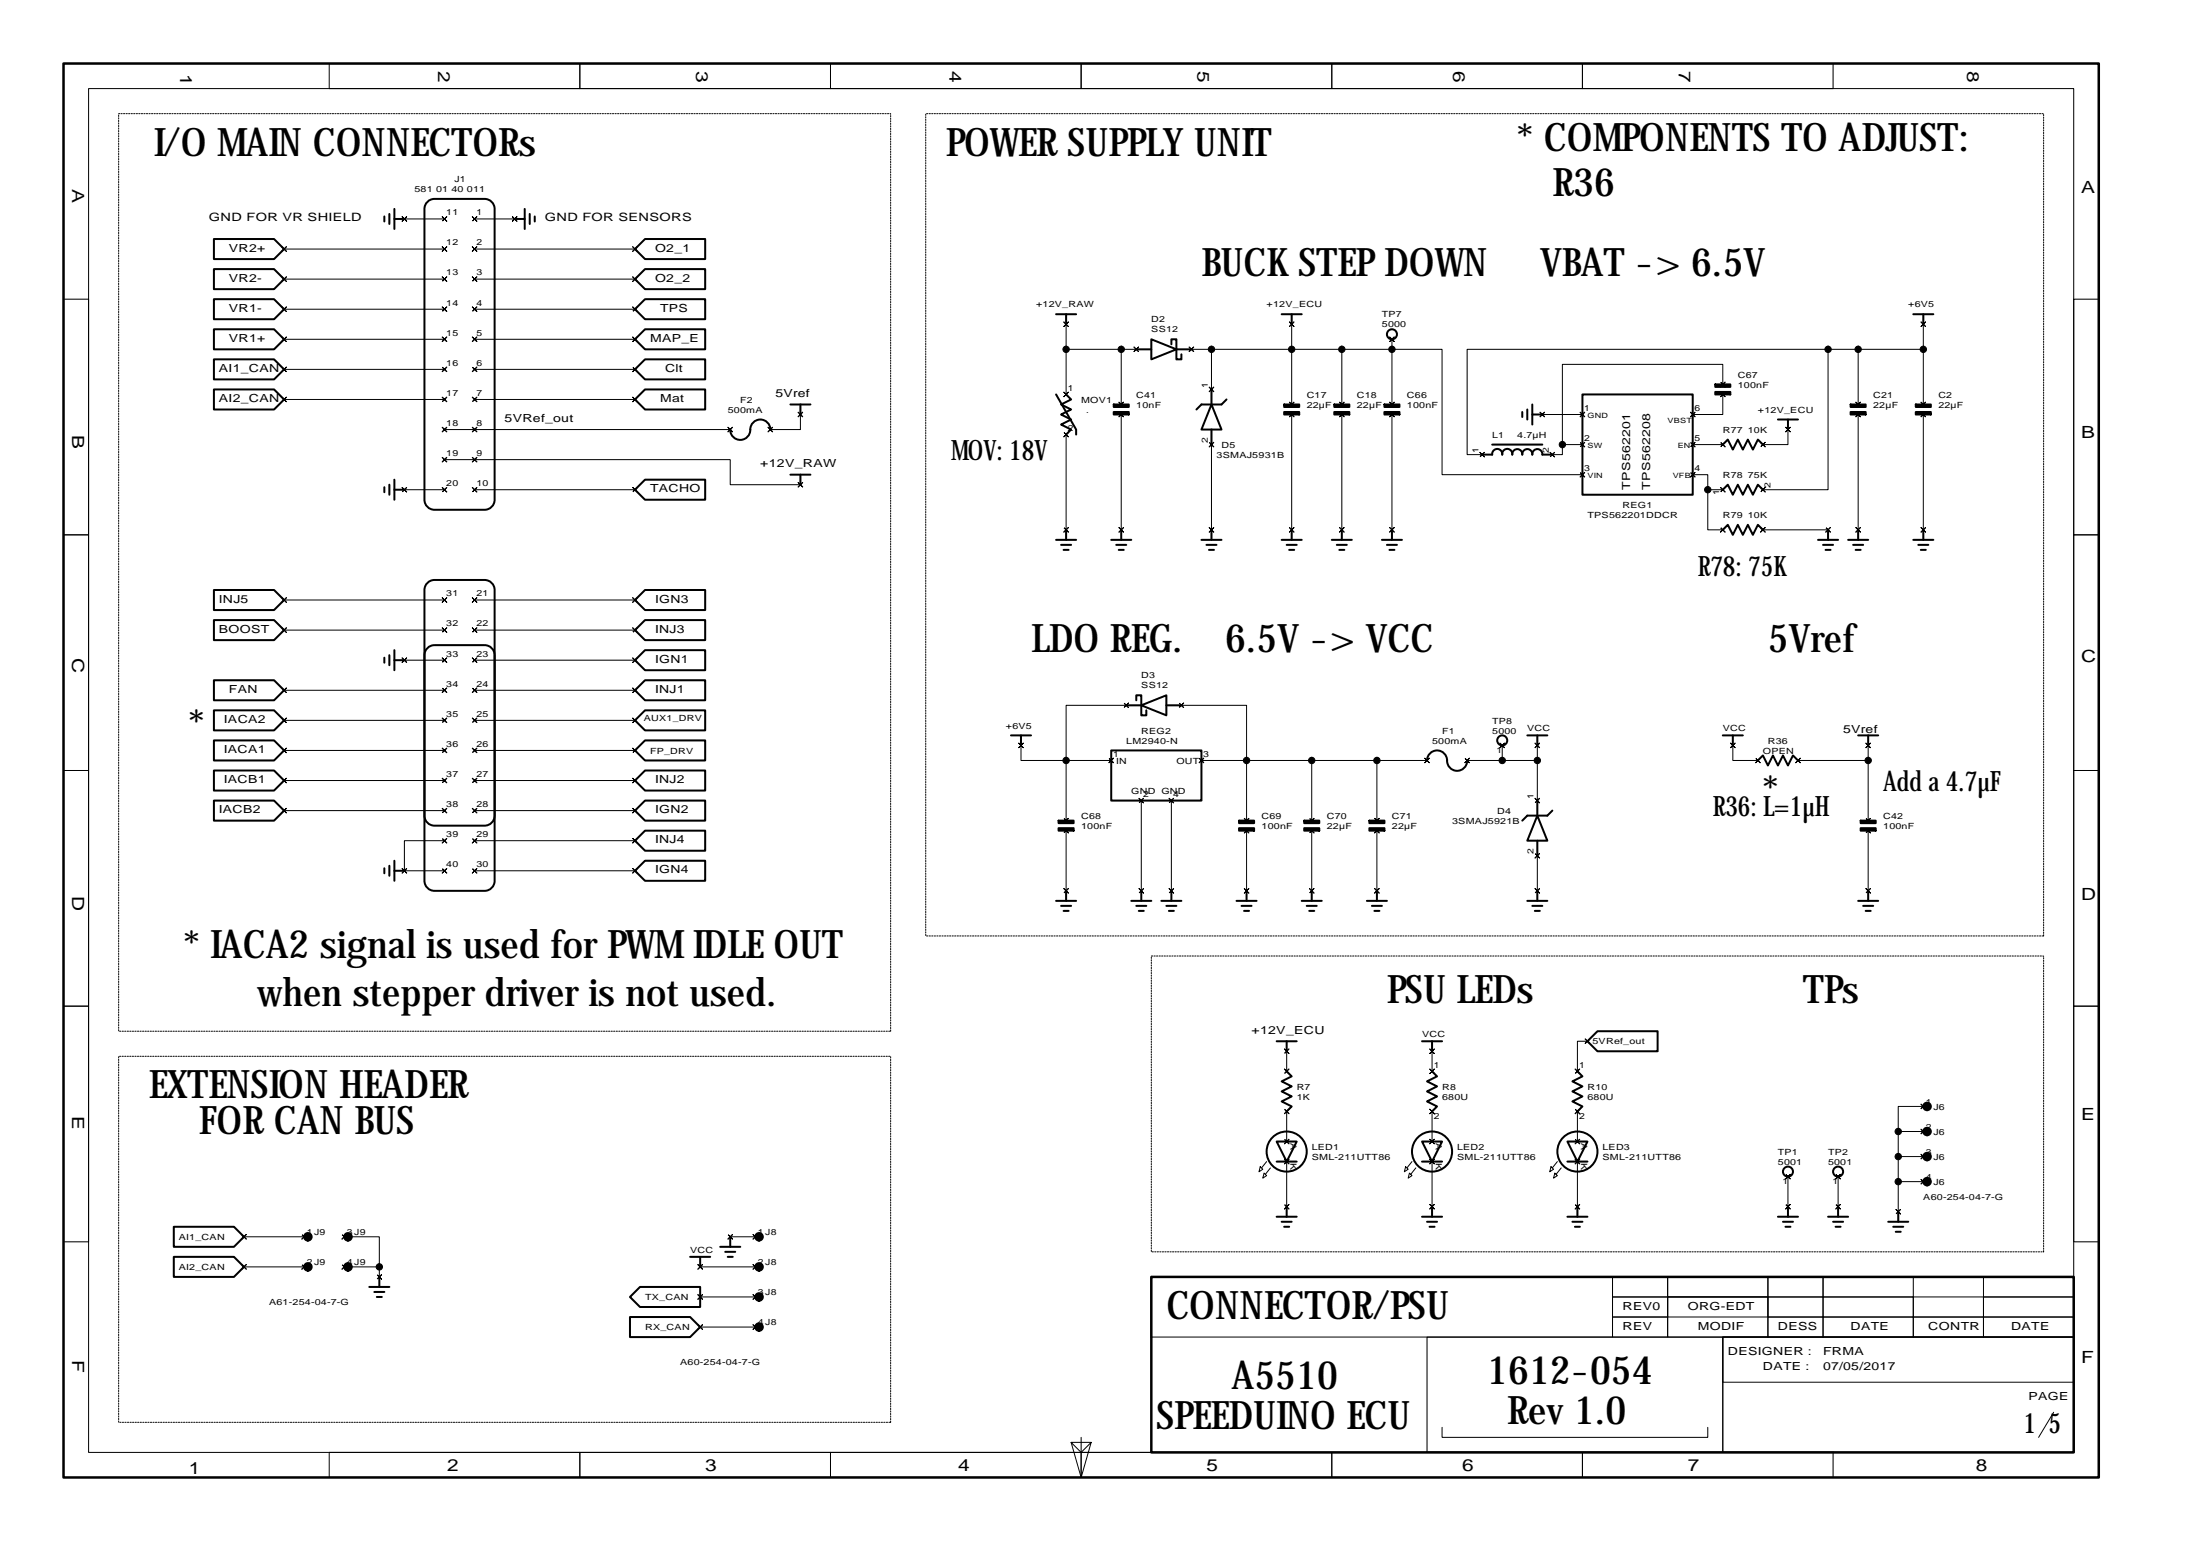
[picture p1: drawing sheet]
<svg xmlns="http://www.w3.org/2000/svg" width="439mm" height="307mm" viewBox="0 0 439 307" stroke-linecap="round" stroke-linejoin="round" font-family="sans-serif">
<g fill="none" stroke="#000" stroke-width=".2">
<path d="M17.7 17.7h396v272h-396zM65.7 12.7h50v5h-50zM115.7 12.7h50v5h-50zM165.7 12.7h50v5h-50zM215.7 12.7h50v5h-50zM265.7 12.7h50v5h-50zM315.7 12.7h50v5h-50zM12.7 59.7h5v47h-5zM56.2 55.2l.5 .5 .4-.5-.4 .5 .4 .4-.4-.4-.5 .4 .5-.4zM56.2 49.2l.5 .5 .4-.5-.4 .5 .4 .4-.4-.4-.5 .4 .5-.4zM56.7 55.7h32M56.7 49.7h32"/>
<path d="M80.2 43.2l.5 .5 .4-.5-.4 .5 .4 .4-.4-.4-.5 .4 .5-.4zM80.7 43.7h8M88.2 43.2l.5 .5 .4-.5-.4 .5 .4 .4-.4-.4-.5 .4 .5-.4zM88.2 49.2l.5 .5 .4-.5-.4 .5 .4 .4-.4-.4-.5 .4 .5-.4zM88.2 55.2l.5 .5 .4-.5-.4 .5 .4 .4-.4-.4-.5 .4 .5-.4zM94.2 43.2l.5 .5 .4-.5-.4 .5 .4 .4-.4-.4-.5 .4 .5-.4zM94.2 49.2l.5 .5 .4-.5-.4 .5 .4 .4-.4-.4-.5 .4 .5-.4zM94.2 55.2l.5 .5 .4-.5-.4 .5 .4 .4-.4-.4-.5 .4 .5-.4zM94.7 43.7h8M94.7 55.7h32M94.7 49.7h32M102.2 43.2l.5 .5 .4-.5-.4 .5 .4 .4-.4-.4-.5 .4 .5-.4z"/>
<path d="M126.2 49.2l.5 .5 .4-.5-.4 .5 .4 .4-.4-.4-.5 .4 .5-.4zM126.2 55.2l.5 .5 .4-.5-.4 .5 .4 .4-.4-.4-.5 .4 .5-.4zM413.7 59.7h5v47h-5zM56.2 73.2l.5 .5 .4-.5-.4 .5 .4 .4-.4-.4-.5 .4 .5-.4zM56.2 61.2l.5 .5 .4-.5-.4 .5 .4 .4-.4-.4-.5 .4 .5-.4zM56.2 67.2l.5 .5 .4-.5-.4 .5 .4 .4-.4-.4-.5 .4 .5-.4zM56.2 79.2l.5 .5 .4-.5-.4 .5 .4 .4-.4-.4-.5 .4 .5-.4zM56.7 79.7h32M56.7 73.7h32M56.7 61.7h32M56.7 67.7h32M88.2 61.2l.5 .5 .4-.5-.4 .5 .4 .4-.4-.4-.5 .4 .5-.4z"/>
<path d="M88.2 67.2l.5 .5 .4-.5-.4 .5 .4 .4-.4-.4-.5 .4 .5-.4zM88.2 73.2l.5 .5 .4-.5-.4 .5 .4 .4-.4-.4-.5 .4 .5-.4zM88.2 79.2l.5 .5 .4-.5-.4 .5 .4 .4-.4-.4-.5 .4 .5-.4zM94.2 61.2l.5 .5 .4-.5-.4 .5 .4 .4-.4-.4-.5 .4 .5-.4zM94.2 67.2l.5 .5 .4-.5-.4 .5 .4 .4-.4-.4-.5 .4 .5-.4zM94.2 73.2l.5 .5 .4-.5-.4 .5 .4 .4-.4-.4-.5 .4 .5-.4zM94.2 79.2l.5 .5 .4-.5-.4 .5 .4 .4-.4-.4-.5 .4 .5-.4zM94.7 79.7h32M94.7 73.7h32M94.7 61.7h32M94.7 67.7h32M126.2 61.2l.5 .5 .4-.5-.4 .5 .4 .4-.4-.4-.5 .4 .5-.4z"/>
<path d="M126.2 67.2l.5 .5 .4-.5-.4 .5 .4 .4-.4-.4-.5 .4 .5-.4zM126.2 73.2l.5 .5 .4-.5-.4 .5 .4 .4-.4-.4-.5 .4 .5-.4zM126.2 79.2l.5 .5 .4-.5-.4 .5 .4 .4-.4-.4-.5 .4 .5-.4zM212.2 64.2l.5 .5 .4-.5-.4 .5 .4 .4-.4-.4-.5 .4 .5-.4zM212.2 78.2l.5 .5 .4-.5-.4 .5 .4 .4-.4-.4-.5 .4 .5-.4zM212.7 64.7v14M212.7 69.7h14M223.7 69.7v11M226.2 69.2l.5 .5 .4-.5-.4 .5 .4 .4-.4-.4-.5 .4 .5-.4zM237.2 69.2l.5 .5 .4-.5-.4 .5 .4 .4-.4-.4-.5 .4 .5-.4zM237.7 69.7h50v25h28M241.2 77.2l.5 .5 .4-.5-.4 .5 .4 .4-.4-.4-.5 .4 .5-.4z"/>
<path d="M241.7 69.7v8M257.2 64.2l.5 .5 .4-.5-.4 .5 .4 .4-.4-.4-.5 .4 .5-.4zM257.7 64.7v16M267.7 69.7v11M277.2 67.2l.5 .5 .4-.5-.4 .5 .4 .4-.4-.4-.5 .4 .5-.4zM277.7 67.7v13M343.2 76.2l.5 .5 .4-.5-.4 .5 .4 .4-.4-.4-.5 .4 .5-.4zM343.2 78.2l.5 .5 .4-.5-.4 .5 .4 .4-.4-.4-.5 .4 .5-.4zM343.7 76.7v-4h-32v16M343.7 78.7v4h-6M364.7 69.7h-72v21h3M364.7 69.7v28h-13"/>
<path d="M364.7 69.7h19M370.7 69.7v11M383.2 64.2l.5 .5 .4-.5-.4 .5 .4 .4-.4-.4-.5 .4 .5-.4zM383.7 64.7v16M80.2 97.2l.5 .5 .4-.5-.4 .5 .4 .4-.4-.4-.5 .4 .5-.4zM80.7 97.7h8M88.2 85.2l.5 .5 .4-.5-.4 .5 .4 .4-.4-.4-.5 .4 .5-.4zM88.2 91.2l.5 .5 .4-.5-.4 .5 .4 .4-.4-.4-.5 .4 .5-.4zM88.2 97.2l.5 .5 .4-.5-.4 .5 .4 .4-.4-.4-.5 .4 .5-.4zM88.7 91.7h57v5h14M88.7 85.7h57M94.2 85.2l.5 .5 .4-.5-.4 .5 .4 .4-.4-.4-.5 .4 .5-.4z"/>
<path d="M94.2 91.2l.5 .5 .4-.5-.4 .5 .4 .4-.4-.4-.5 .4 .5-.4zM94.2 97.2l.5 .5 .4-.5-.4 .5 .4 .4-.4-.4-.5 .4 .5-.4zM94.7 97.7h32M126.2 97.2l.5 .5 .4-.5-.4 .5 .4 .4-.4-.4-.5 .4 .5-.4zM145.2 85.2l.5 .5 .4-.5-.4 .5 .4 .4-.4-.4-.5 .4 .5-.4zM153.2 85.2l.5 .5 .4-.5-.4 .5 .4 .4-.4-.4-.5 .4 .5-.4zM159.2 96.2l.5 .5 .4-.5-.4 .5 .4 .4-.4-.4-.5 .4 .5-.4zM159.2 82.2l.5 .5 .4-.5-.4 .5 .4 .4-.4-.4-.5 .4 .5-.4zM159.7 82.7v3h-6M212.2 86.2l.5 .5 .4-.5-.4 .5 .4 .4-.4-.4-.5 .4 .5-.4zM212.7 86.7v19M223.2 80.2l.5 .5 .4-.5-.4 .5 .4 .4-.4-.4-.5 .4 .5-.4z"/>
<path d="M223.2 82.2l.5 .5 .4-.5-.4 .5 .4 .4-.4-.4-.5 .4 .5-.4zM223.7 82.7v23M241.2 88.2l.5 .5 .4-.5-.4 .5 .4 .4-.4-.4-.5 .4 .5-.4zM241.7 88.7v17M257.2 80.2l.5 .5 .4-.5-.4 .5 .4 .4-.4-.4-.5 .4 .5-.4zM257.2 82.2l.5 .5 .4-.5-.4 .5 .4 .4-.4-.4-.5 .4 .5-.4zM257.7 82.7v23M267.2 80.2l.5 .5 .4-.5-.4 .5 .4 .4-.4-.4-.5 .4 .5-.4zM267.2 82.2l.5 .5 .4-.5-.4 .5 .4 .4-.4-.4-.5 .4 .5-.4zM267.7 82.7v23M277.2 80.2l.5 .5 .4-.5-.4 .5 .4 .4-.4-.4-.5 .4 .5-.4zM277.2 82.2l.5 .5 .4-.5-.4 .5 .4 .4-.4-.4-.5 .4 .5-.4z"/>
<path d="M277.7 82.7v23M295.2 90.2l.5 .5 .4-.5-.4 .5 .4 .4-.4-.4-.5 .4 .5-.4zM307.2 82.2l.5 .5 .4-.5-.4 .5 .4 .4-.4-.4-.5 .4 .5-.4zM307.7 82.7h8M309.2 90.2l.5 .5 .4-.5-.4 .5 .4 .4-.4-.4-.5 .4 .5-.4zM311.7 88.7v2h-2M311.7 88.7h4M315.2 82.2l.5 .5 .4-.5-.4 .5 .4 .4-.4-.4-.5 .4 .5-.4zM315.2 88.2l.5 .5 .4-.5-.4 .5 .4 .4-.4-.4-.5 .4 .5-.4zM315.2 94.2l.5 .5 .4-.5-.4 .5 .4 .4-.4-.4-.5 .4 .5-.4zM337.2 94.2l.5 .5 .4-.5-.4 .5 .4 .4-.4-.4-.5 .4 .5-.4zM337.2 88.2l.5 .5 .4-.5-.4 .5 .4 .4-.4-.4-.5 .4 .5-.4z"/>
<path d="M337.2 82.2l.5 .5 .4-.5-.4 .5 .4 .4-.4-.4-.5 .4 .5-.4zM337.7 94.7h3v3M337.7 88.7h6M340.7 97.7v8h3M340.7 97.7h3M343.2 88.2l.5 .5 .4-.5-.4 .5 .4 .4-.4-.4-.5 .4 .5-.4zM343.2 97.2l.5 .5 .4-.5-.4 .5 .4 .4-.4-.4-.5 .4 .5-.4zM351.2 88.2l.5 .5 .4-.5-.4 .5 .4 .4-.4-.4-.5 .4 .5-.4zM351.2 97.2l.5 .5 .4-.5-.4 .5 .4 .4-.4-.4-.5 .4 .5-.4zM356.2 85.2l.5 .5 .4-.5-.4 .5 .4 .4-.4-.4-.5 .4 .5-.4zM356.7 85.7v3h-5M370.2 80.2l.5 .5 .4-.5-.4 .5 .4 .4-.4-.4-.5 .4 .5-.4z"/>
<path d="M370.2 82.2l.5 .5 .4-.5-.4 .5 .4 .4-.4-.4-.5 .4 .5-.4zM370.7 82.7v23M383.2 80.2l.5 .5 .4-.5-.4 .5 .4 .4-.4-.4-.5 .4 .5-.4zM383.2 82.2l.5 .5 .4-.5-.4 .5 .4 .4-.4-.4-.5 .4 .5-.4zM383.7 82.7v23M12.7 106.7h5v47h-5zM56.2 119.2l.5 .5 .4-.5-.4 .5 .4 .4-.4-.4-.5 .4 .5-.4zM56.7 119.7h32M88.2 119.2l.5 .5 .4-.5-.4 .5 .4 .4-.4-.4-.5 .4 .5-.4zM94.2 119.2l.5 .5 .4-.5-.4 .5 .4 .4-.4-.4-.5 .4 .5-.4zM94.7 119.7h32M126.2 119.2l.5 .5 .4-.5-.4 .5 .4 .4-.4-.4-.5 .4 .5-.4z"/>
<path d="M212.2 105.2l.5 .5 .4-.5-.4 .5 .4 .4-.4-.4-.5 .4 .5-.4zM223.2 105.2l.5 .5 .4-.5-.4 .5 .4 .4-.4-.4-.5 .4 .5-.4zM241.2 105.2l.5 .5 .4-.5-.4 .5 .4 .4-.4-.4-.5 .4 .5-.4zM257.2 105.2l.5 .5 .4-.5-.4 .5 .4 .4-.4-.4-.5 .4 .5-.4zM267.2 105.2l.5 .5 .4-.5-.4 .5 .4 .4-.4-.4-.5 .4 .5-.4zM277.2 105.2l.5 .5 .4-.5-.4 .5 .4 .4-.4-.4-.5 .4 .5-.4zM343.2 105.2l.5 .5 .4-.5-.4 .5 .4 .4-.4-.4-.5 .4 .5-.4zM351.2 105.2l.5 .5 .4-.5-.4 .5 .4 .4-.4-.4-.5 .4 .5-.4zM351.7 105.7h13M364.2 105.2l.5 .5 .4-.5-.4 .5 .4 .4-.4-.4-.5 .4 .5-.4zM370.2 105.2l.5 .5 .4-.5-.4 .5 .4 .4-.4-.4-.5 .4 .5-.4zM383.2 105.2l.5 .5 .4-.5-.4 .5 .4 .4-.4-.4-.5 .4 .5-.4z"/>
<path d="M413.7 106.7h5v47h-5zM56.2 125.2l.5 .5 .4-.5-.4 .5 .4 .4-.4-.4-.5 .4 .5-.4zM56.2 137.2l.5 .5 .4-.5-.4 .5 .4 .4-.4-.4-.5 .4 .5-.4zM56.7 137.7h32M56.7 125.7h32M80.2 131.2l.5 .5 .4-.5-.4 .5 .4 .4-.4-.4-.5 .4 .5-.4zM80.7 131.7h8M88.2 125.2l.5 .5 .4-.5-.4 .5 .4 .4-.4-.4-.5 .4 .5-.4zM88.2 131.2l.5 .5 .4-.5-.4 .5 .4 .4-.4-.4-.5 .4 .5-.4zM88.2 137.2l.5 .5 .4-.5-.4 .5 .4 .4-.4-.4-.5 .4 .5-.4zM94.2 125.2l.5 .5 .4-.5-.4 .5 .4 .4-.4-.4-.5 .4 .5-.4zM94.2 131.2l.5 .5 .4-.5-.4 .5 .4 .4-.4-.4-.5 .4 .5-.4z"/>
<path d="M94.2 137.2l.5 .5 .4-.5-.4 .5 .4 .4-.4-.4-.5 .4 .5-.4zM94.7 137.7h32M94.7 125.7h32M94.7 131.7h32M126.2 125.2l.5 .5 .4-.5-.4 .5 .4 .4-.4-.4-.5 .4 .5-.4zM126.2 137.2l.5 .5 .4-.5-.4 .5 .4 .4-.4-.4-.5 .4 .5-.4zM126.2 131.2l.5 .5 .4-.5-.4 .5 .4 .4-.4-.4-.5 .4 .5-.4zM12.7 153.7h5v47h-5zM56.2 149.2l.5 .5 .4-.5-.4 .5 .4 .4-.4-.4-.5 .4 .5-.4zM56.2 143.2l.5 .5 .4-.5-.4 .5 .4 .4-.4-.4-.5 .4 .5-.4zM56.2 155.2l.5 .5 .4-.5-.4 .5 .4 .4-.4-.4-.5 .4 .5-.4zM56.7 155.7h32"/>
<path d="M56.7 149.7h32M56.7 143.7h32M88.2 143.2l.5 .5 .4-.5-.4 .5 .4 .4-.4-.4-.5 .4 .5-.4zM88.2 149.2l.5 .5 .4-.5-.4 .5 .4 .4-.4-.4-.5 .4 .5-.4zM88.2 155.2l.5 .5 .4-.5-.4 .5 .4 .4-.4-.4-.5 .4 .5-.4zM94.2 143.2l.5 .5 .4-.5-.4 .5 .4 .4-.4-.4-.5 .4 .5-.4zM94.2 149.2l.5 .5 .4-.5-.4 .5 .4 .4-.4-.4-.5 .4 .5-.4zM94.2 155.2l.5 .5 .4-.5-.4 .5 .4 .4-.4-.4-.5 .4 .5-.4zM94.7 155.7h32M94.7 149.7h32M94.7 143.7h32M126.2 143.2l.5 .5 .4-.5-.4 .5 .4 .4-.4-.4-.5 .4 .5-.4z"/>
<path d="M126.2 149.2l.5 .5 .4-.5-.4 .5 .4 .4-.4-.4-.5 .4 .5-.4zM126.2 155.2l.5 .5 .4-.5-.4 .5 .4 .4-.4-.4-.5 .4 .5-.4zM203.2 148.2l.5 .5 .4-.5-.4 .5 .4 .4-.4-.4-.5 .4 .5-.4zM203.7 148.7v3h9M212.7 151.7h9M212.7 151.7v12M221.2 151.2l.5 .5 .4-.5-.4 .5 .4 .4-.4-.4-.5 .4 .5-.4zM224.2 140.2l.5 .5 .4-.5-.4 .5 .4 .4-.4-.4-.5 .4 .5-.4zM224.7 140.7h-12v11M227.2 159.2l.5 .5 .4-.5-.4 .5 .4 .4-.4-.4-.5 .4 .5-.4zM227.7 159.7v18M233.2 159.2l.5 .5 .4-.5-.4 .5 .4 .4-.4-.4-.5 .4 .5-.4z"/>
<path d="M233.7 159.7v18M235.2 140.2l.5 .5 .4-.5-.4 .5 .4 .4-.4-.4-.5 .4 .5-.4zM235.7 140.7h13v23M239.2 151.2l.5 .5 .4-.5-.4 .5 .4 .4-.4-.4-.5 .4 .5-.4zM239.7 151.7h45M261.7 151.7v12M274.7 151.7v12M284.2 151.2l.5 .5 .4-.5-.4 .5 .4 .4-.4-.4-.5 .4 .5-.4zM292.2 151.2l.5 .5 .4-.5-.4 .5 .4 .4-.4-.4-.5 .4 .5-.4zM292.7 151.7h14M299.2 148.2l.5 .5 .4-.5-.4 .5 .4 .4-.4-.4-.5 .4 .5-.4zM299.7 148.7v3"/>
<path d="M306.2 148.2l.5 .5 .4-.5-.4 .5 .4 .4-.4-.4-.5 .4 .5-.4zM306.2 159.2l.5 .5 .4-.5-.4 .5 .4 .4-.4-.4-.5 .4 .5-.4zM306.7 148.7v11M345.2 148.2l.5 .5 .4-.5-.4 .5 .4 .4-.4-.4-.5 .4 .5-.4zM345.7 148.7v3h5M350.2 151.2l.5 .5 .4-.5-.4 .5 .4 .4-.4-.4-.5 .4 .5-.4zM358.2 151.2l.5 .5 .4-.5-.4 .5 .4 .4-.4-.4-.5 .4 .5-.4zM358.7 151.7h14M372.2 148.2l.5 .5 .4-.5-.4 .5 .4 .4-.4-.4-.5 .4 .5-.4zM372.7 148.7v15M413.7 153.7h5v47h-5zM56.2 161.2l.5 .5 .4-.5-.4 .5 .4 .4-.4-.4-.5 .4 .5-.4z"/>
<path d="M56.7 161.7h32M80.2 173.2l.5 .5 .4-.5-.4 .5 .4 .4-.4-.4-.5 .4 .5-.4zM88.2 161.2l.5 .5 .4-.5-.4 .5 .4 .4-.4-.4-.5 .4 .5-.4zM88.2 167.2l.5 .5 .4-.5-.4 .5 .4 .4-.4-.4-.5 .4 .5-.4zM88.2 173.2l.5 .5 .4-.5-.4 .5 .4 .4-.4-.4-.5 .4 .5-.4zM88.7 167.7h-8v6h8M94.2 161.2l.5 .5 .4-.5-.4 .5 .4 .4-.4-.4-.5 .4 .5-.4zM94.2 167.2l.5 .5 .4-.5-.4 .5 .4 .4-.4-.4-.5 .4 .5-.4zM94.2 173.2l.5 .5 .4-.5-.4 .5 .4 .4-.4-.4-.5 .4 .5-.4zM94.7 167.7h32M94.7 161.7h32M94.7 173.7h32"/>
<path d="M126.2 161.2l.5 .5 .4-.5-.4 .5 .4 .4-.4-.4-.5 .4 .5-.4zM126.2 167.2l.5 .5 .4-.5-.4 .5 .4 .4-.4-.4-.5 .4 .5-.4zM126.2 173.2l.5 .5 .4-.5-.4 .5 .4 .4-.4-.4-.5 .4 .5-.4zM212.2 177.2l.5 .5 .4-.5-.4 .5 .4 .4-.4-.4-.5 .4 .5-.4zM212.2 163.2l.5 .5 .4-.5-.4 .5 .4 .4-.4-.4-.5 .4 .5-.4zM212.2 165.2l.5 .5 .4-.5-.4 .5 .4 .4-.4-.4-.5 .4 .5-.4zM212.7 165.7v12M227.2 177.2l.5 .5 .4-.5-.4 .5 .4 .4-.4-.4-.5 .4 .5-.4zM233.2 177.2l.5 .5 .4-.5-.4 .5 .4 .4-.4-.4-.5 .4 .5-.4zM248.2 177.2l.5 .5 .4-.5-.4 .5 .4 .4-.4-.4-.5 .4 .5-.4zM248.2 163.2l.5 .5 .4-.5-.4 .5 .4 .4-.4-.4-.5 .4 .5-.4zM248.2 165.2l.5 .5 .4-.5-.4 .5 .4 .4-.4-.4-.5 .4 .5-.4z"/>
<path d="M248.7 165.7v12M261.2 177.2l.5 .5 .4-.5-.4 .5 .4 .4-.4-.4-.5 .4 .5-.4zM261.2 163.2l.5 .5 .4-.5-.4 .5 .4 .4-.4-.4-.5 .4 .5-.4zM261.2 165.2l.5 .5 .4-.5-.4 .5 .4 .4-.4-.4-.5 .4 .5-.4zM261.7 165.7v12M274.2 177.2l.5 .5 .4-.5-.4 .5 .4 .4-.4-.4-.5 .4 .5-.4zM274.2 163.2l.5 .5 .4-.5-.4 .5 .4 .4-.4-.4-.5 .4 .5-.4zM274.2 165.2l.5 .5 .4-.5-.4 .5 .4 .4-.4-.4-.5 .4 .5-.4zM274.7 165.7v12M306.2 177.2l.5 .5 .4-.5-.4 .5 .4 .4-.4-.4-.5 .4 .5-.4zM306.2 170.2l.5 .5 .4-.5-.4 .5 .4 .4-.4-.4-.5 .4 .5-.4zM306.7 170.7v7"/>
<path d="M372.2 177.2l.5 .5 .4-.5-.4 .5 .4 .4-.4-.4-.5 .4 .5-.4zM372.2 163.2l.5 .5 .4-.5-.4 .5 .4 .4-.4-.4-.5 .4 .5-.4zM372.2 165.2l.5 .5 .4-.5-.4 .5 .4 .4-.4-.4-.5 .4 .5-.4zM372.7 165.7v12M12.7 200.7h5v47h-5zM256.2 209.2l.5 .5 .4-.5-.4 .5 .4 .4-.4-.4-.5 .4 .5-.4zM256.2 213.2l.5 .5 .4-.5-.4 .5 .4 .4-.4-.4-.5 .4 .5-.4zM256.7 209.7v4M285.2 209.2l.5 .5 .4-.5-.4 .5 .4 .4-.4-.4-.5 .4 .5-.4zM285.2 213.2l.5 .5 .4-.5-.4 .5 .4 .4-.4-.4-.5 .4 .5-.4zM285.7 209.7v4M314.2 213.2l.5 .5 .4-.5-.4 .5 .4 .4-.4-.4-.5 .4 .5-.4z"/>
<path d="M316.2 207.2l.5 .5 .4-.5-.4 .5 .4 .4-.4-.4-.5 .4 .5-.4zM316.7 207.7h-2v6M413.7 200.7h5v47h-5zM251.4 232.7l.5 .5-.8 .5zM252.2 234l.5 .5-.8 .5zM252.7 231.7l-1 1.2M253.4 232.9l-1 1.3M256.2 231.2l.5 .5 .4-.5-.4 .5 .4 .4-.4-.4-.5 .4 .5-.4zM256.2 227.2l.5 .5 .4-.5-.4 .5 .4 .4-.4-.4-.5 .4 .5-.4zM256.2 221.2l.5 .5 .4-.5-.4 .5 .4 .4-.4-.4-.5 .4 .5-.4zM256.7 221.7v6M256.7 231.7v9"/>
<path d="M280.4 232.7l.5 .5-.8 .5zM281.2 234l.5 .5-.8 .5zM281.7 231.7l-1 1.2M282.4 232.9l-1 1.3M285.2 231.2l.5 .5 .4-.5-.4 .5 .4 .4-.4-.4-.5 .4 .5-.4zM285.2 227.2l.5 .5 .4-.5-.4 .5 .4 .4-.4-.4-.5 .4 .5-.4zM285.2 221.2l.5 .5 .4-.5-.4 .5 .4 .4-.4-.4-.5 .4 .5-.4zM285.7 221.7v6M285.7 231.7v9M309.4 232.7l.5 .5-.8 .5zM310.2 234l.5 .5-.8 .5zM310.7 231.7l-1 1.2"/>
<path d="M311.4 232.9l-1 1.3M314.2 231.2l.5 .5 .4-.5-.4 .5 .4 .4-.4-.4-.5 .4 .5-.4zM314.2 227.2l.5 .5 .4-.5-.4 .5 .4 .4-.4-.4-.5 .4 .5-.4zM314.2 221.2l.5 .5 .4-.5-.4 .5 .4 .4-.4-.4-.5 .4 .5-.4zM314.7 221.7v6M314.7 231.7v9M356.2 234.2l.5 .5 .4-.5-.4 .5 .4 .4-.4-.4-.5 .4 .5-.4zM356.7 234.7v6M366.2 234.2l.5 .5 .4-.5-.4 .5 .4 .4-.4-.4-.5 .4 .5-.4zM366.7 234.7v6M378.7 225.7v16M378.7 235.7h5"/>
<path d="M378.7 230.7h5M378.7 225.7h5M383.2 220.2l.5 .5 .4-.5-.4 .5 .4 .4-.4-.4-.5 .4 .5-.4zM383.2 225.2l.5 .5 .4-.5-.4 .5 .4 .4-.4-.4-.5 .4 .5-.4zM383.2 235.2l.5 .5 .4-.5-.4 .5 .4 .4-.4-.4-.5 .4 .5-.4zM383.2 230.2l.5 .5 .4-.5-.4 .5 .4 .4-.4-.4-.5 .4 .5-.4zM383.7 220.7h-5v5M48.2 252.2l.5 .5 .4-.5-.4 .5 .4 .4-.4-.4-.5 .4 .5-.4zM48.2 246.2l.5 .5 .4-.5-.4 .5 .4 .4-.4-.4-.5 .4 .5-.4zM48.7 252.7h12M48.7 246.7h12M60.2 246.2l.5 .5 .4-.5-.4 .5 .4 .4-.4-.4-.5 .4 .5-.4z"/>
<path d="M60.2 252.2l.5 .5 .4-.5-.4 .5 .4 .4-.4-.4-.5 .4 .5-.4zM68.2 252.2l.5 .5 .4-.5-.4 .5 .4 .4-.4-.4-.5 .4 .5-.4zM68.2 246.2l.5 .5 .4-.5-.4 .5 .4 .4-.4-.4-.5 .4 .5-.4zM68.7 246.7h7v8M68.7 252.7h7M75.2 254.2l.5 .5 .4-.5-.4 .5 .4 .4-.4-.4-.5 .4 .5-.4zM139.2 258.2l.5 .5 .4-.5-.4 .5 .4 .4-.4-.4-.5 .4 .5-.4zM139.2 252.2l.5 .5 .4-.5-.4 .5 .4 .4-.4-.4-.5 .4 .5-.4zM139.7 252.7h11M139.7 258.7h11M145.2 246.2l.5 .5 .4-.5-.4 .5 .4 .4-.4-.4-.5 .4 .5-.4zM145.7 246.7h5"/>
<path d="M150.2 246.2l.5 .5 .4-.5-.4 .5 .4 .4-.4-.4-.5 .4 .5-.4zM150.2 252.2l.5 .5 .4-.5-.4 .5 .4 .4-.4-.4-.5 .4 .5-.4zM150.2 258.2l.5 .5 .4-.5-.4 .5 .4 .4-.4-.4-.5 .4 .5-.4zM229.7 254.7h92v12h-92zM256.2 240.2l.5 .5 .4-.5-.4 .5 .4 .4-.4-.4-.5 .4 .5-.4zM285.2 240.2l.5 .5 .4-.5-.4 .5 .4 .4-.4-.4-.5 .4 .5-.4zM314.2 240.2l.5 .5 .4-.5-.4 .5 .4 .4-.4-.4-.5 .4 .5-.4zM321.7 258.7h11v4h-11zM321.7 254.7h11v4h-11zM321.7 254.7h11zM332.7 258.7h20v8h-20zM332.7 258.7h20v4h-20z"/>
<path d="M332.7 254.7h20v4h-20zM332.7 254.7h20zM352.7 258.7h11v4h-11zM352.7 254.7h11v4h-11zM352.7 254.7h11zM356.2 240.2l.5 .5 .4-.5-.4 .5 .4 .4-.4-.4-.5 .4 .5-.4zM363.7 254.7h18v4h-18zM363.7 258.7h18v4h-18zM363.7 254.7h18zM366.2 240.2l.5 .5 .4-.5-.4 .5 .4 .4-.4-.4-.5 .4 .5-.4zM378.2 241.2l.5 .5 .4-.5-.4 .5 .4 .4-.4-.4-.5 .4 .5-.4zM381.7 258.7h14v4h-14z"/>
<path d="M381.7 254.7h14zM395.7 254.7h18zM395.7 258.7h18v4h-18zM395.7 254.7h18v4h-18zM139.2 264.2l.5 .5 .4-.5-.4 .5 .4 .4-.4-.4-.5 .4 .5-.4zM139.7 264.7h11M150.2 264.2l.5 .5 .4-.5-.4 .5 .4 .4-.4-.4-.5 .4 .5-.4zM284.7 266.7h59v23h-59zM321.7 262.7h11v4h-11zM343.7 266.7h70v9h-70zM343.7 266.7h70v23h-70zM343.7 266.7h70z"/>
<path d="M352.7 262.7h11v4h-11zM363.7 262.7h18v4h-18zM381.7 262.7h14v4h-14zM395.7 262.7h18v4h-18zM65.7 289.7h50v5h-50zM115.7 289.7h50v5h-50zM165.7 289.7h50v5h-50zM213.7 287.7l2 7 2-7h-4l2 2 2-2M215.7 289.7h50v5h-50zM215.7 286.7v3M265.7 289.7h50v5h-50zM287.7 284.7v2h53v-2"/>
<path d="M315.7 289.7h50v5h-50zM409.7 281.7l-3 5"/>
</g>
<path d="M23.7 22.7h154v183h-154zM184.7 22.7h223v164h-223zM229.7 190.7h178v59h-178zM23.7 210.7h154v73h-154z" fill="none" stroke="#000" stroke-width=".2" stroke-dasharray=".3 .3"/>
<g fill="#000" stroke="#000" stroke-width=".2">
<circle cx="212.7" cy="69.7" r=".64"/>
<circle cx="223.7" cy="69.7" r=".64"/>
<circle cx="241.7" cy="69.7" r=".64"/>
<circle cx="257.7" cy="69.7" r=".64"/>
<circle cx="267.7" cy="69.7" r=".64"/>
<circle cx="277.7" cy="69.7" r=".64"/>
<circle cx="364.7" cy="69.7" r=".64"/>
<circle cx="370.7" cy="69.7" r=".64"/>
<circle cx="383.7" cy="69.7" r=".64"/>
<circle cx="311.7" cy="88.7" r=".64"/>
<circle cx="340.7" cy="97.7" r=".64"/>
<circle cx="212.7" cy="151.7" r=".64"/>
<circle cx="248.7" cy="151.7" r=".64"/>
<circle cx="261.7" cy="151.7" r=".64"/>
<circle cx="274.7" cy="151.7" r=".64"/>
<circle cx="299.7" cy="151.7" r=".64"/>
<circle cx="306.7" cy="151.7" r=".64"/>
<circle cx="372.7" cy="151.7" r=".64"/>
<circle cx="378.7" cy="230.7" r=".64"/>
<circle cx="378.7" cy="225.7" r=".64"/>
<circle cx="378.7" cy="235.7" r=".64"/>
<circle cx="75.7" cy="252.7" r=".64"/>
</g>
<path d="M12.7 12.7h406v282h-406zM229.7 254.7h184v35h-184z" fill="none" stroke="#000" stroke-width=".5"/>
<g fill="none" stroke="#000" stroke-width=".4">
<path d="M42.7 59.7h12l2 2-2 2h-12zM42.7 53.7h12l2 2-2 2h-12zM42.7 47.7h12l2 2-2 2h-12zM76.7 43.2v1M77.7 42.7v2M78.7 41.7v4M78.7 43.7h2M85.3 40.3l.8-.6h.6h10a2 2 0 0 1 2 2v58a2 2 0 0 1-2 2h-10a2 2 0 0 1-2-2v-58v-.6zM102.7 43.7h2M104.7 41.7v4M105.7 42.7v2M106.7 43.2v1"/>
<path d="M128.7 47.7h12v4h-12l-2-2zM128.7 53.7h12v4h-12l-2-2zM128.7 59.7h12v4h-12l-2-2zM42.7 71.7h12l2 2-2 2h-12zM42.7 65.7h12l2 2-2 2h-12zM42.7 77.7h12l2 2-2 2h-12zM126.7 73.7l2-2h12v4h-12zM128.7 65.7h12v4h-12l-2-2zM128.7 77.7h12v4h-12l-2-2zM210.7 78.7l4 7v1M210.7 62.7h4M212.7 78.7l1 1-2 1 2 1-2 1 2 1-2 1 2 1-1 1"/>
<path d="M212.7 62.7v2M226.7 69.7h3M229.7 67.7l5 2-5 2zM233.7 68.7v-1h1v4h1v-1M234.7 69.7h3M241.7 77.7v3M244.7 79.7l-1 1h-4l-1 1M255.7 62.7h4M257.7 62.7v2M315.7 78.7h22v20h-22zM381.7 62.7h4M383.7 62.7v2"/>
<path d="M76.7 97.2v1M77.7 96.7v2M78.7 97.7h2M78.7 95.7v4M128.7 95.7h12v4h-12l-2-2zM145.7 85.7a2 2 0 0 0 2 2 2 2 0 0 0 2-2 2 2 0 0 1 2-2 2 2 0 0 1 2 2M157.7 94.7h4M157.7 80.7h4M159.7 80.7v2M159.7 94.7v2M241.7 80.7l2 5h-4zM241.7 85.7v3"/>
<path d="M295.7 90.7h2a1.01 1.01 0 0 1 1-1.2 1.01 1.01 0 0 1 1 1.2 1.01 1.01 0 0 1 1-1.2 1.01 1.01 0 0 1 1 1.2 1 1 0 0 1 1-1.1 1 1 0 0 1 1 1.1 1.01 1.01 0 0 1 1-1.1 1.01 1.01 0 0 1 1 1.1 1.01 1.01 0 0 1 1-1.1 1.01 1.01 0 0 1 1 1.1h2M297.7 88.7h10M303.7 82.2v1M304.7 81.7v2M305.7 82.7h2M305.7 80.7v4M343.7 88.7l1-1 1 2 1-2 1 2 1-2 1 2 1-2 1 1M343.7 97.7l1-1 1 2 1-2 1 2 1-2 1 2 1-2 1 1M354.7 83.7h4M356.7 83.7v2M42.7 117.7h12l2 2-2 2h-12zM85.3 116.3l.8-.6h.6h10a2 2 0 0 1 2 2v58a2 2 0 0 1-2 2h-10a2 2 0 0 1-2-2v-58v-.6z"/>
<path d="M128.7 117.7h12v4h-12l-2-2zM210.7 107.7h4M211.7 108.7h2M212.2 109.7h1M212.7 105.7v2M221.7 107.7h4M222.7 108.7h2M223.2 109.7h1M223.7 105.7v2M239.7 107.7h4M240.7 108.7h2M241.2 109.7h1"/>
<path d="M241.7 105.7v2M255.7 107.7h4M256.7 108.7h2M257.2 109.7h1M257.7 105.7v2M265.7 107.7h4M266.7 108.7h2M267.2 109.7h1M267.7 105.7v2M275.7 107.7h4M276.7 108.7h2M277.2 109.7h1"/>
<path d="M277.7 105.7v2M343.7 105.7l1-1 1 2 1-2 1 2 1-2 1 2 1-2 1 1M362.7 107.7h4M363.7 108.7h2M364.2 109.7h1M364.7 105.7v2M368.7 107.7h4M369.7 108.7h2M370.2 109.7h1M370.7 105.7v2M381.7 107.7h4M382.7 108.7h2"/>
<path d="M383.2 109.7h1M383.7 105.7v2M42.7 123.7h12l2 2-2 2h-12zM42.7 135.7h12l2 2-2 2h-12zM76.7 131.2v1M77.7 130.7v2M78.7 129.7v4M78.7 131.7h2M85.3 129.3l.8-.6h.6h10a2 2 0 0 1 2 2v32a2 2 0 0 1-2 2h-10a2 2 0 0 1-2-2v-32v-.6zM128.7 123.7h12v4h-12l-2-2zM128.7 135.7h12v4h-12l-2-2zM128.7 129.7h12v4h-12l-2-2z"/>
<path d="M226.7 139.7v-1h1v4h1v-1M42.7 147.7h12l2 2-2 2h-12zM42.7 141.7h12l2 2-2 2h-12zM42.7 159.7h12l2 2-2 2h-12zM42.7 153.7h12l2 2-2 2h-12zM128.7 159.7h12v4h-12l-2-2zM128.7 141.7h12v4h-12l-2-2zM128.7 147.7h12v4h-12l-2-2zM128.7 153.7h12v4h-12l-2-2zM201.7 146.7h4M203.7 146.7v2M221.7 149.7h18v10h-18z"/>
<path d="M224.7 140.7h3M227.7 140.7l5-2v4zM232.7 140.7h3M284.7 151.7a2 2 0 0 1 2-2 2 2 0 0 1 2 2 2 2 0 0 0 2 2 2 2 0 0 0 2-2M304.7 146.7h4M306.7 146.7v2M306.7 159.7v3M343.7 146.7h4M345.7 146.7v2M350.7 151.7l1-1 1 2 1-2 1 2 1-2 1 2 1-2 1 1M370.7 146.7h4M372.7 146.7v2"/>
<path d="M76.7 173.2v1M77.7 172.7v2M78.7 171.7v4M78.7 173.7h2M126.7 173.7l2-2h12v4h-12zM128.7 165.7h12v4h-12l-2-2zM210.7 179.7h4M212.7 177.7v2M225.7 179.7h4M227.7 177.7v2M231.7 179.7h4M233.7 177.7v2"/>
<path d="M246.7 179.7h4M248.7 177.7v2M259.7 179.7h4M261.7 177.7v2M272.7 179.7h4M274.7 177.7v2M304.7 179.7h4M306.7 162.7l2 5h-4zM306.7 167.7v3M306.7 177.7v2M309.7 161.7l-1 1h-4l-1 1M370.7 179.7h4"/>
<path d="M372.7 177.7v2M211.7 180.7h2M212.2 181.7h1M226.7 180.7h2M227.2 181.7h1M232.7 180.7h2M233.2 181.7h1M247.7 180.7h2M248.2 181.7h1M260.7 180.7h2M261.2 181.7h1M273.7 180.7h2"/>
<path d="M274.2 181.7h1M305.7 180.7h2M306.2 181.7h1M371.7 180.7h2M372.2 181.7h1M254.7 207.7h4M256.7 213.7l1 1-2 1 2 1-2 1 2 1-2 1 2 1-1 1M256.7 207.7v2M283.7 207.7h4M285.7 213.7l1 1-2 1 2 1-2 1 2 1-2 1 2 1-1 1M285.7 207.7v2M314.7 213.7l1 1-2 1 2 1-2 1 2 1-2 1 2 1-1 1"/>
<path d="M316.7 207.7l2-2h12v4h-12zM254.7 227.7h4l-2 4zM254.7 231.7h4M283.7 227.7h4l-2 4zM283.7 231.7h4M312.7 227.7h4l-2 4zM312.7 231.7h4M34.7 250.7h12l2 2-2 2h-12zM34.7 244.7h12l2 2-2 2h-12zM73.7 256.7h4M74.7 257.7h2M75.2 258.7h1"/>
<path d="M75.7 254.7v2M125.7 258.7l2-2h12v4h-12zM137.7 250.7h4M139.7 250.7v2M143.7 248.7h4M144.7 249.7h2M145.2 250.7h1M145.7 246.7v2M254.7 242.7h4M255.7 243.7h2M256.2 244.7h1M256.7 240.7v2"/>
<path d="M283.7 242.7h4M284.7 243.7h2M285.2 244.7h1M285.7 240.7v2M312.7 242.7h4M313.7 243.7h2M314.2 244.7h1M314.7 240.7v2M354.7 242.7h4M355.7 243.7h2M356.2 244.7h1M356.7 240.7v2"/>
<path d="M364.7 242.7h4M365.7 243.7h2M366.2 244.7h1M366.7 240.7v2M376.7 243.7h4M377.7 244.7h2M378.2 245.7h1M378.7 241.7v2M125.7 262.7h12l2 2-2 2h-12z"/>
<circle cx="277.7" cy="66.7" r="1"/>
<circle cx="299.7" cy="147.7" r="1"/>
<circle cx="256.7" cy="229.7" r="4"/>
<circle cx="285.7" cy="229.7" r="4"/>
<circle cx="314.7" cy="229.7" r="4"/>
<circle cx="356.7" cy="233.7" r="1"/>
<circle cx="366.7" cy="233.7" r="1"/>
</g>
<g fill="#000" stroke="#000" stroke-width=".4">
<path d="M342.2 76.7h3v.5h-3z" fill-rule="evenodd"/>
<path d="M342.2 78.2h3v.5h-3z" fill-rule="evenodd"/>
<path d="M222.2 80.7h3v.5h-3z" fill-rule="evenodd"/>
<path d="M222.2 82.2h3v.5h-3z" fill-rule="evenodd"/>
<path d="M256.2 80.7h3v.5h-3z" fill-rule="evenodd"/>
<path d="M256.2 82.2h3v.5h-3z" fill-rule="evenodd"/>
<path d="M266.2 80.7h3v.5h-3z" fill-rule="evenodd"/>
<path d="M266.2 82.2h3v.5h-3z" fill-rule="evenodd"/>
<path d="M276.2 80.7h3v.5h-3z" fill-rule="evenodd"/>
<path d="M276.2 82.2h3v.5h-3z" fill-rule="evenodd"/>
<path d="M369.2 80.7h3v.5h-3z" fill-rule="evenodd"/>
<path d="M369.2 82.2h3v.5h-3z" fill-rule="evenodd"/>
<path d="M382.2 80.7h3v.5h-3z" fill-rule="evenodd"/>
<path d="M382.2 82.2h3v.5h-3z" fill-rule="evenodd"/>
<path d="M211.2 163.7h3v.5h-3z" fill-rule="evenodd"/>
<path d="M211.2 165.2h3v.5h-3z" fill-rule="evenodd"/>
<path d="M247.2 163.7h3v.5h-3z" fill-rule="evenodd"/>
<path d="M247.2 165.2h3v.5h-3z" fill-rule="evenodd"/>
<path d="M260.2 163.7h3v.5h-3z" fill-rule="evenodd"/>
<path d="M260.2 165.2h3v.5h-3z" fill-rule="evenodd"/>
<path d="M273.2 163.7h3v.5h-3z" fill-rule="evenodd"/>
<path d="M273.2 165.2h3v.5h-3z" fill-rule="evenodd"/>
<path d="M371.2 163.7h3v.5h-3z" fill-rule="evenodd"/>
<path d="M371.2 165.2h3v.5h-3z" fill-rule="evenodd"/>
<circle cx="384.4" cy="230.7" r=".75"/>
<circle cx="384.4" cy="220.7" r=".75"/>
<circle cx="384.4" cy="235.7" r=".75"/>
<circle cx="384.4" cy="225.7" r=".75"/>
<circle cx="61.4" cy="252.7" r=".75"/>
<circle cx="61.4" cy="246.7" r=".75"/>
<circle cx="69.4" cy="252.7" r=".75"/>
<circle cx="69.4" cy="246.7" r=".75"/>
<circle cx="151.4" cy="252.7" r=".75"/>
<circle cx="151.4" cy="258.7" r=".75"/>
<circle cx="151.4" cy="246.7" r=".75"/>
<circle cx="151.4" cy="264.7" r=".75"/>
</g>
<g font-size="7.8">
<text x="30.7" y="31.1">I/O MAIN CONNECTORs</text>
<text x="188.7" y="31.1">POW</text>
<text x="203.1" y="31.1">ER SUPPLY UNIT</text>
<text x="302.7" y="30.1">* COMPONENTS TO ADJUST:</text>
<text x="309.7" y="39.1">R36</text>
<text x="239.7" y="55.1">BUCK STEP DOW</text>
<text x="291.9" y="55.1">N</text>
<text x="307.2" y="55.1">VBAT -&gt; 6.5V</text>
<text x="205.7" y="130.1">LDO REG.</text>
<text x="244.4" y="130.1">6.5V -&gt; VCC</text>
<text x="352.7" y="130.1">5Vref</text>
<text x="37.7" y="147.1">*</text>
<text x="351.7" y="160.1">*</text>
<text x="36.7" y="191.1">* IACA2 signal is used for PW</text>
<text x="130.4" y="191.1">M IDLE OUT</text>
<text x="51.3" y="200.6">when stepper driver is not used.</text>
<text x="276.7" y="200.1">PSU LEDs</text>
<text x="359.7" y="200.1">TPs</text>
<text x="29.7" y="219.1">EXTENSION HEADER</text>
<text x="39.7" y="226.1">FOR CAN BUS</text>
<text x="232.7" y="263.1">CONNECTOR/PSU</text>
<text x="245.7" y="277.1">A5510</text>
<text x="296.7" y="276.1">1612-054</text>
<text x="230.7" y="285.1">SPEEDUINO ECU</text>
<text x="300.7" y="284.1">Rev 1.0</text>
</g>
<g font-size="5.6">
<text x="189.7" y="91.8">MOV: 18V</text>
<text x="338.7" y="114.8">R78: 75K</text>
<text x="375.7" y="157.8">Add a 4.7µF</text>
<text x="341.7" y="162.8">R36: L=1µH</text>
<text x="403.7" y="285.8">1</text>
<text x="408.7" y="285.8">5</text>
</g>
<g font-size="3.4">
<text x="35.9" y="14.7" transform="rotate(90 35.9 14.7)">1</text>
<text x="87.4" y="14.2" transform="rotate(90 87.4 14.2)">2</text>
<text x="138.9" y="14.2" transform="rotate(90 138.9 14.2)">3</text>
<text x="189.4" y="14.2" transform="rotate(90 189.4 14.2)">4</text>
<text x="238.9" y="14.2" transform="rotate(90 238.9 14.2)">5</text>
<text x="289.9" y="14.2" transform="rotate(90 289.9 14.2)">6</text>
<text x="334.9" y="14.2" transform="rotate(90 334.9 14.2)">7</text>
<text x="392.4" y="14.2" transform="rotate(90 392.4 14.2)">8</text>
<text x="14.4" y="37.7" transform="rotate(90 14.4 37.7)">A</text>
<text x="415.2" y="38.4">A</text>
<text x="14.4" y="86.7" transform="rotate(90 14.4 86.7)">B</text>
<text x="415.2" y="87.4">B</text>
<text x="14.4" y="131.2" transform="rotate(90 14.4 131.2)">C</text>
<text x="415.2" y="131.9">C</text>
<text x="14.4" y="178.7" transform="rotate(90 14.4 178.7)">D</text>
<text x="415.2" y="179.4">D</text>
<text x="14.4" y="222.7" transform="rotate(90 14.4 222.7)">E</text>
<text x="415.2" y="223.4">E</text>
<text x="14.4" y="271.2" transform="rotate(90 14.4 271.2)">F</text>
<text x="415.2" y="271.9">F</text>
<text x="37.7" y="293.9">1</text>
<text x="89.2" y="293.4">2</text>
<text x="140.7" y="293.4">3</text>
<text x="191.2" y="293.4">4</text>
<text x="240.7" y="293.4">5</text>
<text x="291.7" y="293.4">6</text>
<text x="336.7" y="293.4">7</text>
<text x="394.2" y="293.4">8</text>
</g>
<g font-size="2.3">
<text x="41.7" y="44.2">GND FOR VR SHIELD</text>
<text x="108.7" y="44.2">GND FOR SENSORS</text>
</g>
<g font-size="2.2">
<text x="45.7" y="50.2">VR2+</text>
<text x="130.7" y="50.2">O2_1</text>
<text x="45.7" y="56.2">VR2-</text>
<text x="130.7" y="56.2">O2_2</text>
<text x="45.7" y="62.2">VR1-</text>
<text x="131.7" y="62.2">TPS</text>
<text x="45.7" y="68.2">VR1+</text>
<text x="129.7" y="68.2">MAP_E</text>
<text x="43.7" y="74.2">AI1_CAN</text>
<text x="132.7" y="74.2">Clt</text>
<text x="43.7" y="80.2">AI2_CAN</text>
<text x="131.7" y="80.2">Mat</text>
<text x="154.7" y="79.2">5Vref</text>
<text x="100.7" y="84.2">5VRef_out</text>
<text x="151.7" y="93.2">+12V_RAW</text>
<text x="129.7" y="98.2">TACHO</text>
<text x="325.2" y="97.7" transform="rotate(-90 325.2 97.7)">TPS562201</text>
<text x="329.2" y="97.7" transform="rotate(-90 329.2 97.7)">TPS562208</text>
<text x="43.7" y="120.2">INJ5</text>
<text x="130.7" y="120.2">IGN3</text>
<text x="43.7" y="126.2">BOOST</text>
<text x="130.7" y="126.2">INJ3</text>
<text x="130.7" y="132.2">IGN1</text>
<text x="45.7" y="138.2">FAN</text>
<text x="130.7" y="138.2">INJ1</text>
<text x="44.7" y="144.2">IACA2</text>
<text x="367.7" y="146.2">5Vref</text>
<text x="44.7" y="150.2">IACA1</text>
<text x="44.7" y="156.2">IACB1</text>
<text x="130.7" y="156.2">INJ2</text>
<text x="43.7" y="162.2">IACB2</text>
<text x="130.7" y="162.2">IGN2</text>
<text x="130.7" y="168.2">INJ4</text>
<text x="130.7" y="174.2">IGN4</text>
<text x="249.7" y="206.2">+12V_ECU</text>
<text x="323.7" y="261.2">REV0</text>
<text x="336.7" y="261.2">ORG-EDT</text>
<text x="323.7" y="265.2">REV</text>
<text x="338.7" y="265.2">MODIF</text>
<text x="354.7" y="265.2">DESS</text>
<text x="369.2" y="265.2">DATE</text>
<text x="384.7" y="265.2">CONTR</text>
<text x="401.2" y="265.2">DATE</text>
<text x="344.7" y="270.2">DESIGNER :</text>
<text x="351.7" y="273.2">DATE :</text>
<text x="363.7" y="270.2">FRMA</text>
<text x="363.7" y="273.2">07/05/2017</text>
<text x="404.7" y="279.2">PAGE</text>
</g>
<g font-size="1.7">
<text x="82.7" y="38.3">581 01 40 011</text>
<text x="90.7" y="36.3">J1</text>
<text x="89" y="42.9">11</text>
<text x="95" y="42.9">1</text>
<text x="89" y="48.9">12</text>
<text x="95" y="48.9">2</text>
<text x="89" y="54.9">13</text>
<text x="95" y="54.9">3</text>
<text x="89" y="60.9">14</text>
<text x="95" y="60.9">4</text>
<text x="206.7" y="61.3">+12V_RAW</text>
<text x="229.7" y="64.3">D2</text>
<text x="252.7" y="61.3">+12V_ECU</text>
<text x="275.7" y="63.3">TP7</text>
<text x="275.7" y="65.3">5000</text>
<text x="380.7" y="61.3">+6V5</text>
<text x="89" y="66.9">15</text>
<text x="95" y="66.9">5</text>
<text x="229.7" y="66.3">SS12</text>
<text x="89" y="72.9">16</text>
<text x="95" y="72.9">6</text>
<text x="213" y="77.9">1</text>
<text x="240.9" y="77.3" transform="rotate(-90 240.9 77.3)">1</text>
<text x="346.7" y="75.3">C67</text>
<text x="346.7" y="77.3">100nF</text>
<text x="89" y="78.9">17</text>
<text x="95" y="78.9">7</text>
<text x="145.2" y="82.3">500mA</text>
<text x="147.7" y="80.3">F2</text>
<text x="215.7" y="80.3">MOV1</text>
<text x="216.7" y="82.3">.</text>
<text x="226.7" y="79.3">C41</text>
<text x="226.7" y="81.3">10nF</text>
<text x="260.7" y="79.3">C17</text>
<text x="260.7" y="81.3">22µF</text>
<text x="270.7" y="79.3">C18</text>
<text x="270.7" y="81.3">22µF</text>
<text x="280.7" y="79.3">C66</text>
<text x="280.7" y="81.3">100nF</text>
<text x="316" y="81.9">1</text>
<text x="338" y="81.9">6</text>
<text x="350.7" y="82.3">+12V_ECU</text>
<text x="373.7" y="79.3">C21</text>
<text x="373.7" y="81.3">22µF</text>
<text x="386.7" y="79.3">C2</text>
<text x="386.7" y="81.3">22µF</text>
<text x="89" y="84.9">18</text>
<text x="95" y="84.9">8</text>
<text x="213" y="85.9">2</text>
<text x="240.9" y="88.3" transform="rotate(-90 240.9 88.3)">2</text>
<text x="243.7" y="89.3">D5</text>
<text x="297.7" y="87.3">L1</text>
<text x="302.7" y="87.3">4.7µH</text>
<text x="316" y="87.9">2</text>
<text x="338" y="87.9">5</text>
<text x="343.7" y="86.3">R77</text>
<text x="348.7" y="86.3">10K</text>
<text x="89" y="90.9">19</text>
<text x="95" y="90.9">9</text>
<text x="242.7" y="91.3">3SMAJ5931B</text>
<text x="294.9" y="90.3" transform="rotate(-90 294.9 90.3)">1</text>
<text x="308.9" y="90.3" transform="rotate(-90 308.9 90.3)">2</text>
<text x="316" y="93.9">3</text>
<text x="338" y="93.9">4</text>
<text x="343.7" y="95.3">R78</text>
<text x="348.7" y="95.3">75K</text>
<text x="89" y="96.9">20</text>
<text x="95" y="96.9">10</text>
<text x="323.7" y="101.3">REG1</text>
<text x="342.9" y="98.8" transform="rotate(-90 342.9 98.8)">1</text>
<text x="353.2" y="97.3" transform="rotate(-90 353.2 97.3)">2</text>
<text x="316.7" y="103.3">TPS562201DDCR</text>
<text x="343.7" y="103.3">R79</text>
<text x="348.7" y="103.3">10K</text>
<text x="89" y="118.9">31</text>
<text x="95" y="118.9">21</text>
<text x="89" y="124.9">32</text>
<text x="95" y="124.9">22</text>
<text x="89" y="130.9">33</text>
<text x="95" y="130.9">23</text>
<text x="89" y="136.9">34</text>
<text x="95" y="136.9">24</text>
<text x="227.7" y="135.3">D3</text>
<text x="227.7" y="137.3">SS12</text>
<text x="89" y="142.9">35</text>
<text x="95" y="142.9">25</text>
<text x="128.4" y="143.8">AUX1_DRV</text>
<text x="89" y="148.9">36</text>
<text x="95" y="148.9">26</text>
<text x="200.7" y="145.3">+6V5</text>
<text x="224.7" y="148.3">LM2940-N</text>
<text x="227.7" y="146.3">REG2</text>
<text x="285.7" y="148.3">500mA</text>
<text x="287.7" y="146.3">F1</text>
<text x="297.7" y="144.3">TP8</text>
<text x="297.7" y="146.3">5000</text>
<text x="304.7" y="145.8">VCC</text>
<text x="343.7" y="145.8">VCC</text>
<text x="352.7" y="148.3">R36</text>
<text x="89" y="154.9">37</text>
<text x="95" y="154.9">27</text>
<text x="129.7" y="150.3">FP_DRV</text>
<text x="222" y="150.9">1</text>
<text x="222.7" y="152.3">IN</text>
<text x="234.7" y="152.3">OUT</text>
<text x="240" y="150.9">3</text>
<text x="298.5" y="150.2">1</text>
<text x="351.7" y="150.3">OPEN</text>
<text x="89" y="160.9">38</text>
<text x="95" y="160.9">28</text>
<text x="225.7" y="158.3">GND GND</text>
<text x="228" y="158.9">2</text>
<text x="234" y="158.9">4</text>
<text x="305.9" y="159.3" transform="rotate(-90 305.9 159.3)">1</text>
<text x="89" y="166.9">39</text>
<text x="95" y="166.9">29</text>
<text x="215.7" y="163.3">C68</text>
<text x="215.7" y="165.3">100nF</text>
<text x="251.7" y="163.3">C69</text>
<text x="251.7" y="165.3">100nF</text>
<text x="264.7" y="163.3">C70</text>
<text x="264.7" y="165.3">22µF</text>
<text x="277.7" y="163.3">C71</text>
<text x="277.7" y="165.3">22µF</text>
<text x="289.7" y="164.3">3SMAJ5921B</text>
<text x="298.7" y="162.3">D4</text>
<text x="375.7" y="163.3">C42</text>
<text x="375.7" y="165.3">100nF</text>
<text x="89" y="172.9">40</text>
<text x="95" y="172.9">30</text>
<text x="305.9" y="170.3" transform="rotate(-90 305.9 170.3)">2</text>
<text x="283.7" y="206.8">VCC</text>
<text x="317.7" y="208.3">5VRef_out</text>
<text x="286" y="212.9">1</text>
<text x="315" y="212.9">1</text>
<text x="258.7" y="217.3">R7</text>
<text x="258.7" y="219.3">1K</text>
<text x="287.7" y="217.3">R8</text>
<text x="287.7" y="219.3">680U</text>
<text x="316.7" y="217.3">R10</text>
<text x="316.7" y="219.3">680U</text>
<text x="384.2" y="220.3">1</text>
<text x="385.7" y="221.3">J6</text>
<text x="286" y="223.2">2</text>
<text x="315" y="223.2">2</text>
<text x="384.2" y="225.3">2</text>
<text x="385.7" y="226.3">J6</text>
<text x="257.4" y="228" transform="rotate(90 257.4 228)">A</text>
<text x="257.4" y="232" transform="rotate(90 257.4 232)">K</text>
<text x="261.7" y="229.3">LED1</text>
<text x="261.7" y="231.3">SML-211UTT86</text>
<text x="286.4" y="228" transform="rotate(90 286.4 228)">A</text>
<text x="286.4" y="232" transform="rotate(90 286.4 232)">K</text>
<text x="290.7" y="229.3">LED2</text>
<text x="290.7" y="231.3">SML-211UTT86</text>
<text x="315.4" y="228" transform="rotate(90 315.4 228)">A</text>
<text x="315.4" y="232" transform="rotate(90 315.4 232)">K</text>
<text x="319.7" y="229.3">LED3</text>
<text x="319.7" y="231.3">SML-211UTT86</text>
<text x="354.7" y="230.3">TP1</text>
<text x="354.7" y="232.3">5001</text>
<text x="364.7" y="230.3">TP2</text>
<text x="364.7" y="232.3">5001</text>
<text x="384.2" y="230.3">3</text>
<text x="385.7" y="231.3">J6</text>
<text x="355.5" y="236.2">1</text>
<text x="365.5" y="236.2">1</text>
<text x="383.7" y="239.3">A60-254-04-7-G</text>
<text x="384.2" y="235.3">4</text>
<text x="385.7" y="236.3">J6</text>
<text x="35.7" y="247.3">AI1_CAN</text>
<text x="61.2" y="246.3">1 J9</text>
<text x="69.2" y="246.3">3J9</text>
<text x="137.7" y="249.8">VCC</text>
<text x="151.2" y="246.3">1 J8</text>
<text x="35.7" y="253.3">AI2_CAN</text>
<text x="61.2" y="252.3">2 J9</text>
<text x="69.2" y="252.3">4 J9</text>
<text x="151.2" y="252.3">2 J8</text>
<text x="53.7" y="260.3">A61-254-04-7-G</text>
<text x="128.7" y="259.3">TX_CAN</text>
<text x="151.2" y="258.3">3J8</text>
<text x="128.7" y="265.3">RX_CAN</text>
<text x="151.2" y="264.3">4 J8</text>
<text x="135.7" y="272.3">A60-254-04-7-G</text>
</g>
<g font-size="1.4">
<text x="316.7" y="83.4">GND</text>
<text x="316.7" y="89.4">SW</text>
<text x="332.7" y="84.4">VBST</text>
<text x="334.7" y="89.4">EN</text>
<text x="316.7" y="95.4">VIN</text>
<text x="333.7" y="95.4">VFB</text>
</g>
</svg>
